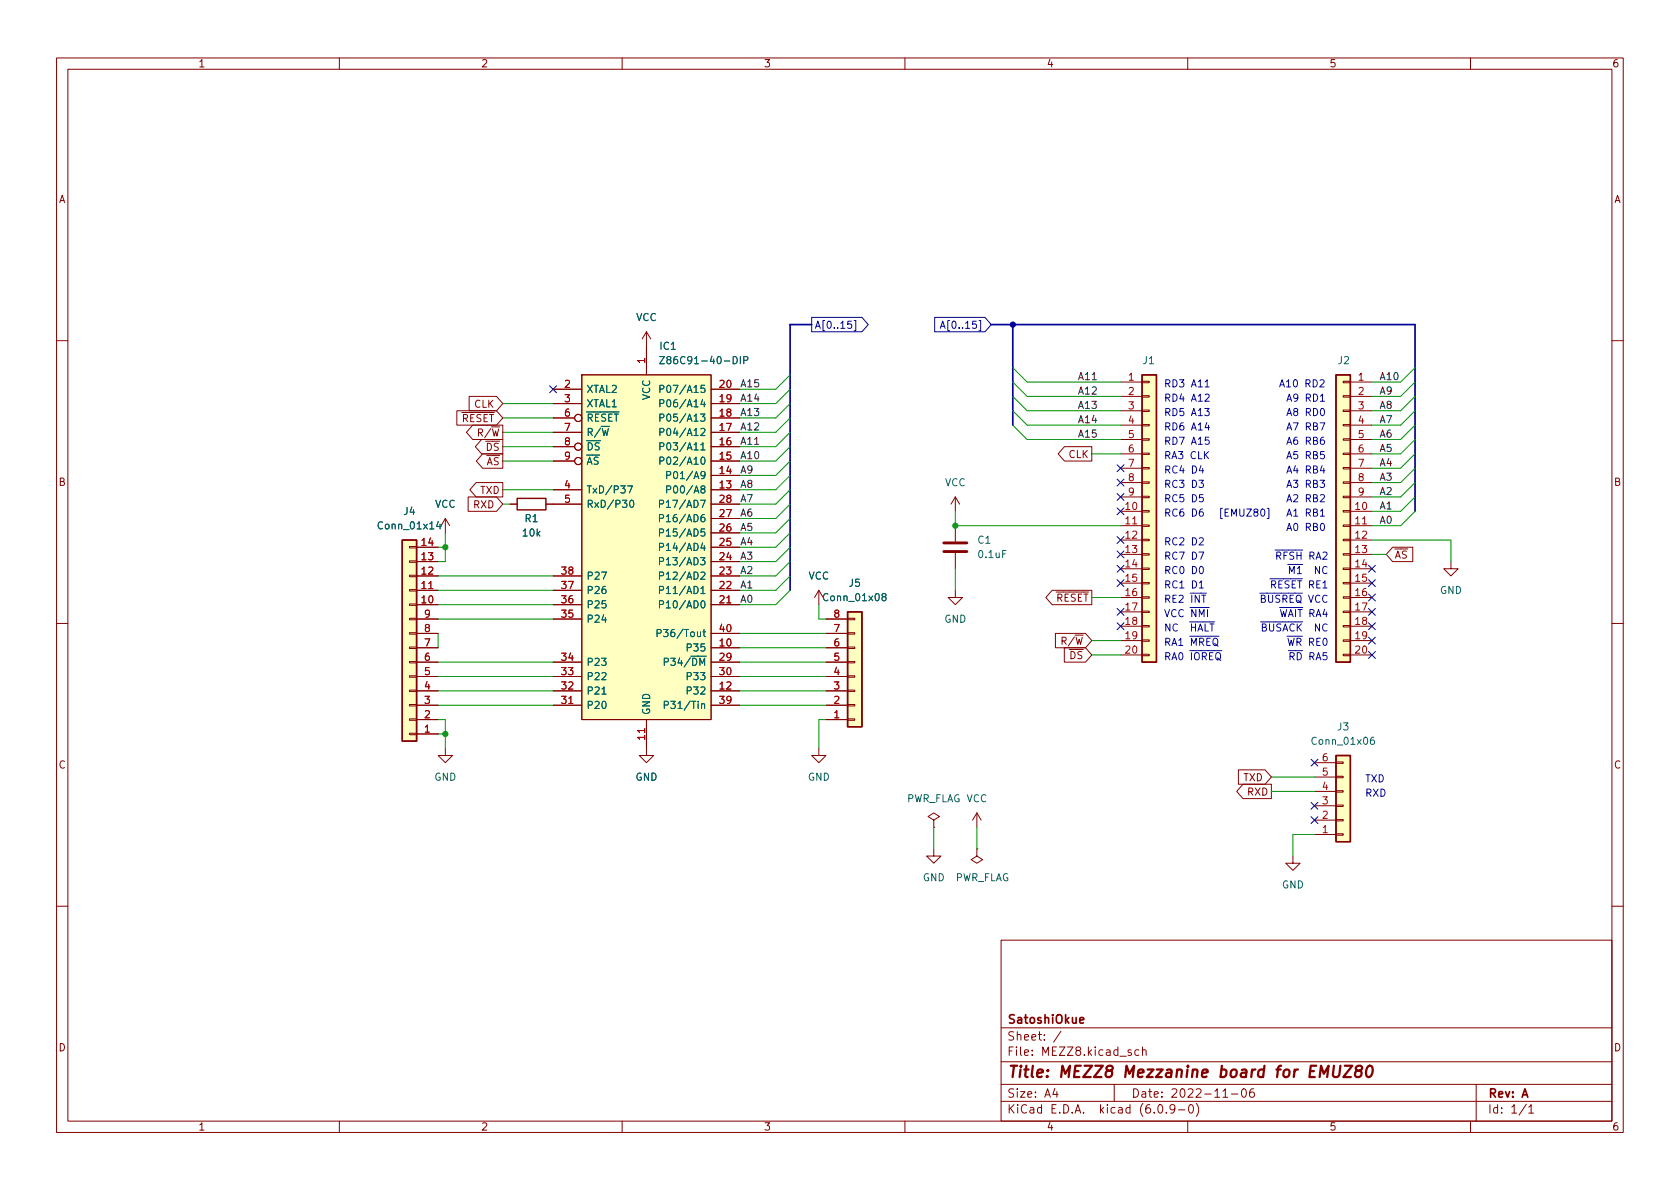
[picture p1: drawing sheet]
<svg xmlns="http://www.w3.org/2000/svg" width="297mm" height="210mm" viewBox="0 0 297 210" stroke-linecap="round" stroke-linejoin="round" font-family="sans-serif">
<g fill="none" stroke="#840000" stroke-width=".18">
<path d="M10 10.2h277v190.1h-277zM12 12.2h273v186.1h-273zM60 10.2v2M110 10.2v2M160 10.2v2M210 10.2v2M260 10.2v2M114.3 58.7v7.6M114.3 58.7l-.8 1.2M114.3 58.7l.8 1.2M10 60.2h2M80.8 72.6h7l1.1 1.3-1.1 1.3h-7z"/>
<path d="M83 70.1h4.8l1.1 1.3-1.1 1.2h-4.8zM83.6 75.2h5.3v2.5h-5.3l-1.1-1.3zM85.1 77.7h3.8v2.6h-3.8l-1.1-1.3zM97.8 79h3.8M97.8 76.4h5.1M97.8 73.9h3.8M97.8 71.4h5.1M97.8 68.8h5.1M102.9 66.3h22.8v60.9h-22.8zM125.7 79h5.1M125.7 76.4h5.1M125.7 73.9h5.1"/>
<path d="M125.7 71.4h5.1M125.7 68.8h5.1M188.2 79h4.8v2.5h-4.8l-1.1-1.2zM198.1 67.6h3.8M198.1 70.1h3.8M198.1 72.6h3.8M198.1 75.2h3.8M198.1 77.7h3.8M201.9 77.6h1.3v.2h-1.3zM201.9 75.1h1.3v.2h-1.3zM201.9 72.5h1.3v.3h-1.3zM201.9 70h1.3v.2h-1.3z"/>
<path d="M201.9 67.4h1.3v.3h-1.3zM237.5 77.6h1.3v.2h-1.3zM237.5 75.1h1.3v.2h-1.3zM237.5 72.5h1.3v.3h-1.3zM237.5 70h1.3v.2h-1.3zM237.5 67.4h1.3v.3h-1.3zM238.8 67.6h3.8M238.8 70.1h3.8M238.8 72.6h3.8M238.8 75.2h3.8M238.8 77.7h3.8M285 60.2h2"/>
<path d="M72.4 96.6h1.3v.3h-1.3zM72.4 99.2h1.3v.2h-1.3zM73.7 99.3h3.8M73.7 96.8h3.8M78.7 91.7l-.7 1.3M78.7 91.7v2.5M78.7 91.7l.8 1.3M82.8 87.9h5l1.1 1.2-1.1 1.3h-5zM84.2 85.3h4.7v2.6h-4.7l-1.1-1.3zM85.3 80.3h3.6v2.5h-3.6l-1.1-1.3zM90.2 89.1h1.2M96.5 89.1h6.4"/>
<path d="M97.8 86.6h5.1M97.8 81.5h3.8M125.7 86.6h5.1M125.7 84.1h5.1M125.7 81.5h5.1M125.7 99.3h5.1M125.7 96.8h5.1M125.7 94.2h5.1M125.7 91.7h5.1M125.7 89.1h5.1M168.9 87.9v2.5M168.9 93v2.8"/>
<path d="M168.9 97.8v2.8M168.9 87.9l-.8 1.2M168.9 87.9l.8 1.2M198.1 90.4h3.8M198.1 93h3.8M198.1 95.5h3.8M198.1 98h3.8M198.1 80.3h3.8M198.1 82.8h3.8M198.1 85.3h3.8M198.1 87.9h3.8M201.9 97.9h1.3v.3h-1.3z"/>
<path d="M201.9 95.4h1.3v.2h-1.3zM201.9 92.8h1.3v.3h-1.3zM201.9 90.3h1.3v.2h-1.3zM201.9 87.8h1.3v.2h-1.3zM201.9 85.2h1.3v.3h-1.3zM201.9 82.7h1.3v.2h-1.3zM201.9 80.1h1.3v.3h-1.3zM237.5 97.9h1.3v.3h-1.3zM237.5 95.4h1.3v.2h-1.3zM237.5 92.8h1.3v.3h-1.3zM237.5 90.3h1.3v.2h-1.3zM237.5 87.8h1.3v.2h-1.3z"/>
<path d="M237.5 85.2h1.3v.3h-1.3zM237.5 82.7h1.3v.2h-1.3zM237.5 80.1h1.3v.3h-1.3zM238.8 90.4h3.8M238.8 93h3.8M238.8 95.5h3.8M238.8 98h3.8M238.8 80.3h3.8M238.8 82.8h3.8M238.8 85.3h3.8M238.8 87.9h3.8M246.2 96.8h3.6v2.5h-3.6l-1.1-1.3z"/>
<path d="M256.5 99.3v1.3h1.3l-1.3 1.2-1.2-1.2h1.2M10 110.2h2M72.4 101.7h1.3v.3h-1.3zM72.4 104.3h1.3v.2h-1.3zM72.4 106.8h1.3v.3h-1.3zM72.4 109.3h1.3v.3h-1.3zM72.4 111.9h1.3v.2h-1.3zM72.4 114.4h1.3v.3h-1.3zM72.4 117h1.3v.2h-1.3zM72.4 119.5h1.3v.3h-1.3zM73.7 114.5h3.8M73.7 106.9h3.8"/>
<path d="M73.7 104.4h3.8M73.7 101.8h3.8M73.7 117.1h3.8M73.7 119.6h3.8M73.7 109.5h3.8M73.7 112h3.8M97.8 106.9h5.1M97.8 104.4h5.1M97.8 101.8h5.1M97.8 117.1h5.1M97.8 119.6h5.1M97.8 109.5h5.1"/>
<path d="M125.7 114.5h5.1M125.7 106.9h5.1M125.7 104.4h5.1M125.7 101.8h5.1M125.7 117.1h5.1M125.7 119.6h5.1M125.7 112h5.1M144.8 104.4l-.8 1.3M144.8 104.4v2.5M144.8 104.4l.7 1.3M146 114.5h3.9M146 117.1h3.9"/>
<path d="M146 119.6h3.9M146 109.5h3.9M146 112h3.9M149.9 109.3h1.2v.3h-1.2zM149.9 111.9h1.2v.2h-1.2zM149.9 114.4h1.2v.3h-1.2zM149.9 117h1.2v.2h-1.2zM149.9 119.5h1.2v.3h-1.2zM168.9 104.4v1.3h1.3l-1.3 1.2-1.3-1.2h1.3M186 104.4h7v2.5h-7l-1.1-1.2zM186.6 112h5.3l1.1 1.3-1.1 1.2h-5.3zM188.2 114.5h3.7l1.1 1.3-1.1 1.3h-3.7z"/>
<path d="M198.1 100.6h3.8M198.1 103.1h3.8M198.1 105.7h3.8M198.1 108.2h3.8M198.1 110.7h3.8M198.1 113.3h3.8M198.1 115.8h3.8M201.9 115.7h1.3v.2h-1.3zM201.9 113.2h1.3v.2h-1.3zM201.9 110.6h1.3v.3h-1.3zM201.9 108.1h1.3v.2h-1.3zM201.9 105.5h1.3v.3h-1.3z"/>
<path d="M201.9 103h1.3v.2h-1.3zM201.9 100.5h1.3v.2h-1.3zM237.5 115.7h1.3v.2h-1.3zM237.5 113.2h1.3v.2h-1.3zM237.5 110.6h1.3v.3h-1.3zM237.5 108.1h1.3v.2h-1.3zM237.5 105.5h1.3v.3h-1.3zM237.5 103h1.3v.2h-1.3zM237.5 100.5h1.3v.2h-1.3zM238.8 100.6h3.8M238.8 103.1h3.8M238.8 105.7h3.8"/>
<path d="M238.8 108.2h3.8M238.8 110.7h3.8M238.8 113.3h3.8M238.8 115.8h3.8M285 110.2h2M72.4 122h1.3v.3h-1.3zM72.4 124.6h1.3v.2h-1.3zM72.4 127.1h1.3v.3h-1.3zM72.4 129.7h1.3v.2h-1.3zM73.7 122.2h3.8M73.7 124.7h3.8M73.7 127.2h3.8"/>
<path d="M73.7 129.8h3.8M78.7 132.3v1.3h1.3l-1.3 1.3-1.2-1.3h1.2M97.8 122.2h5.1M97.8 124.7h5.1M114.3 127.2v6.4h1.3l-1.3 1.3-1.3-1.3h1.3M125.7 122.2h5.1M125.7 124.7h5.1M144.8 132.3v1.3h1.2l-1.2 1.3-1.3-1.3h1.3M146 122.2h3.9M146 124.7h3.9M146 127.2h3.9M149.9 122h1.2v.3h-1.2z"/>
<path d="M149.9 124.6h1.2v.2h-1.2zM149.9 127.1h1.2v.3h-1.2zM219 136.1h4.7l1.1 1.3-1.1 1.3h-4.7zM219.8 138.7h5v2.5h-5l-1.1-1.3zM232.4 139.9h3.8M232.4 137.4h3.8M232.4 134.9h3.8M236.2 134.7h1.3v.3h-1.3zM236.2 137.3h1.3v.2h-1.3zM236.2 139.8h1.3v.3h-1.3zM165.1 145l1-.6-1-.6-1 .6 1 .6v1.3M165.1 146.3h.1"/>
<path d="M165.1 150.1v1.3h1.3l-1.3 1.2-1.3-1.2h1.3M172.7 150.1v1.3l1 .6-1 .6-1-.6 1-.6M172.7 150.1h.1M172.7 143.8l-.7 1.2M172.7 143.8v2.5M172.7 143.8l.8 1.2M228.6 151.4v1.2h1.3l-1.3 1.3-1.3-1.3h1.3M232.4 147.6h3.8M232.4 145h3.8M232.4 142.5h3.8M236.2 142.4h1.3v.2h-1.3zM236.2 144.9h1.3v.3h-1.3z"/>
<path d="M236.2 147.4h1.3v.3h-1.3zM10 160.2h2M177 166.3h108v32h-108zM285 160.2h2M60 198.3v2M110 198.3v2M160 198.3v2M177 194.8h108M177 191.8h108M177 187.8h108M177 181.8h108M186.5 192.5l-.4 1h1"/>
<path d="M186.9 193v1M187.6 182.4l-1.3 1.9M197 191.8v3M200 185.7l-.4-.1-.2 .2 .1 .3 .5 .1v.4h-.6M201.4 185.7l-.5-.1-.3 .3v.4l.2 .3h.6M202 185.8l.2-.2 .4 .1v.9M202 185.1v1.5M204.9 195.4l.2-.1a.81 .81 0 0 1 .6 .7 .81 .81 0 0 1-.3 .8h-.2a.81 .81 0 0 1-.6-.6 .81 .81 0 0 1 .3-.8zM206.2 196.7v.1M207.7 196l-.3 .3h-.3l-.2-.3 .1-.6 .4-.1 .2 .2a.99 .99 0 0 1-.3 1.3h-.3M208.4 196.3h1.1M210 198.3v2"/>
<path d="M210.4 195.4l.1-.1a.81 .81 0 0 1 .6 .7 .81 .81 0 0 1-.3 .8h-.2a.81 .81 0 0 1-.5-.6 .81 .81 0 0 1 .3-.8zM211.5 195.1a1.72 1.72 0 0 1 0 2.3M216.2 194h.9M217.7 193.5h1.2M219.7 192.6l.2-.1a.81 .81 0 0 1 .5 .7 .81 .81 0 0 1-.3 .8h-.1a.81 .81 0 0 1-.6-.6 .81 .81 0 0 1 .3-.8zM221.6 192.5a.59 .59 0 0 0-.7 .7v.5l.2 .3h.4l.2-.1 .1-.5-.2-.2-.4-.1-.3 .3M260 198.3v2M261 191.8v6.5M269.9 195.3l-1.3 1.9M270.3 195.8l.4-.5v1.5M270.3 196.8h.9"/>
<circle cx="102.2" cy="79" r=".63"/>
<circle cx="102.2" cy="73.9" r=".63"/>
<circle cx="102.2" cy="81.5" r=".63"/>
</g>
<path d="M235.9 188.5l-.2 1.6 .1 .3a.66 .66 0 0 0 1-.3l.2-1.6M237.8 188.5h1.3l-1.6 2h1.3M240 189.3l-.2-.2-.1-.3a.64 .64 0 0 1 1.1-.1v.2a.66 .66 0 0 1-.8 .4 .65 .65 0 0 0-.3 1.1 .65 .65 0 0 0 .9-.1 .65 .65 0 0 0 0-.9l-.2-.1M241.8 188.7a.46 .46 0 0 1 .5-.2 .46 .46 0 0 1 .4 .3 1.15 1.15 0 0 1-.8 1.7l-.2-.1a1.54 1.54 0 0 1 .1-1.7z" fill="none" stroke="#840000" stroke-width=".4"/>
<path d="M190.9 180.4l.7-.1v-.3l-.5-.1-.2 .2 .1 .8h.6" fill="none" stroke="#840000" stroke-width=".3"/>
<g fill="#ffffc2" stroke="#ffffc2" stroke-width=".18">
<path d="M236.2 66.3h2.6v50.8h-2.6z"/>
<path d="M102.9 66.3h22.8v60.9h-22.8z"/>
<path d="M149.9 108.2h2.5v20.3h-2.5z"/>
<path d="M71.1 95.5h2.6v35.6h-2.6z"/>
<path d="M201.9 66.3h2.6v50.8h-2.6z"/>
<path d="M236.2 133.6h2.6v15.2h-2.6z"/>
</g>
<path d="M201.9 66.3h2.6v50.8h-2.6zM236.2 66.3h2.6v50.8h-2.6zM71.1 95.5h2.6v35.6h-2.6zM91.4 88.1h5.1v2.1h-5.1zM149.9 108.2h2.5v20.3h-2.5zM236.2 133.6h2.6v15.2h-2.6z" fill="none" stroke="#840000" stroke-width=".25"/>
<g fill="none" stroke="#006464" stroke-width=".18">
<path d="M116.6 63.1h.9l-.9 1.2h.9M116.7 79l.6-.1 .1-.2-.1-.3-.6-.1v1.3M116.7 76.4h.6l.1-.2-.1-.3-.6-.1v1.2M116.7 73.9l.6-.1 .1-.2-.1-.3-.6-.1v1.3M116.7 71.3h.6l.1-.2-.1-.3-.6-.1v1.2M116.7 68.8l.6-.1 .1-.1-.1-.3-.6-.2v1.3M131.5 63.7h.6l.1-.2v-.3l-.7-.1v1.2M77.5 92.2l-.3 .9h.8M77.8 92.7v.8M111 85.9h.8l-.5 1.3M111.5 88.5h.1a.68 .68 0 0 1 .5 .6 .68 .68 0 0 1-.5 .6 .84 .84 0 0 1-.1-1.2zM116.6 99.3l.6-.1 .1-.2v-.3l-.7-.1v1.3"/>
<path d="M116.6 96.7h.6l.1-.2v-.3l-.7-.1v1.2M116.6 94.2l.6-.1 .1-.1v-.3l-.7-.2v1.3M116.6 91.7l.6-.1 .1-.2v-.3l-.7-.1v1.3M116.6 89.1h.6l.1-.2v-.3l-.7-.1v1.2M116.7 81.5l.6-.1 .1-.1-.1-.3-.6-.2v1.3M117.9 86.6l.6-.1 .1-.2-.1-.3-.6-.1v1.3M117.9 84h.6l.1-.2-.1-.3-.6-.1v1.2M116.2 112l.6-.1 .1-.2-.1-.3-.6-.1v1.3M116.6 106.9l.6-.1 .1-.1v-.3l-.7-.2v1.3M116.6 104.4l.6-.1 .1-.2v-.3l-.7-.1v1.3M116.6 101.8h.6l.1-.2v-.3l-.7-.1v1.2M156.2 105.5l-.3-.2 .1-.2 .2-.1h.3l.2 .2-.1 .2-.5 .2-.2 .1v.3l.3 .2h.3l.2-.2v-.3l-.3-.2"/>
<path d="M106.4 122.7h.8M117.5 124.7l.6-.1 .1-.2-.1-.3-.6-.1v1.3M242.9 130.4h-.4a.85 .85 0 0 0 0 1.2l.5-.1v-.4l-.2-.3h-.3l-.2 .3"/>
</g>
<path d="M166.9 97.5h4M166.9 96h4" fill="none" stroke="#840000" stroke-width=".51"/>
<g fill="none" stroke="#000084" stroke-width=".18">
<path d="M143.5 56.1h8.9l1.1 1.3-1.1 1.3h-8.9zM150.5 56.8h-.6v.6l.1-.1h.5l.1 .2-.1 .4-.1 .2-.5-.2M151 56.7h.3v1.8h-.3M165.3 56.1h8.8l1.2 1.3-1.2 1.3h-8.8zM166.3 58.1l.4-1.3 .4 1.3M166.4 57.7h.6M97.2 68.2l1.2 1.2M98.4 68.2l-1.2 1.2M197.5 89.8l1.2 1.2M197.5 87.3l1.2 1.2M197.5 100l1.2 1.2M197.5 97.4l1.2 1.2"/>
<path d="M197.5 94.9l1.2 1.2M197.5 82.2l1.2 1.2M197.5 84.7l1.2 1.2M198.7 89.8l-1.2 1.2M198.7 87.3l-1.2 1.2M198.7 100l-1.2 1.2M198.7 97.4l-1.2 1.2M198.7 94.9l-1.2 1.2M198.7 82.2l-1.2 1.2M198.7 84.7l-1.2 1.2M242 100l1.2 1.2M243.2 100l-1.2 1.2"/>
<path d="M197.5 102.5l1.2 1.2M197.5 107.6l1.2 1.2M197.5 110.1l1.2 1.2M198.7 102.5l-1.2 1.2M198.7 107.6l-1.2 1.2M198.7 110.1l-1.2 1.2M242 102.5l1.2 1.2M242 107.6l1.2 1.2M242 115.2l1.2 1.2M242 112.7l1.2 1.2M242 105l1.2 1.3M242 110.1l1.2 1.2"/>
<path d="M243.2 102.5l-1.2 1.2M243.2 107.6l-1.2 1.2M243.2 115.2l-1.2 1.2M243.2 112.7l-1.2 1.2M243.2 105l-1.2 1.3M243.2 110.1l-1.2 1.2M231.8 134.3l1.2 1.2M233 134.3l-1.2 1.2M231.8 144.4l1.2 1.2M231.8 141.9l1.2 1.2M233 144.4l-1.2 1.2M233 141.9l-1.2 1.2"/>
</g>
<g fill="none" stroke="#0000c2" stroke-width=".18">
<path d="M213 72.2h.8l-.4 .5 .3 .1v.6l-.1 .1-.6-.1M213.1 69.8l.5-.1 .2 .4-.8 .9h.8M213.1 67.5l.3-.4v1.3M213.1 68.4h.7M213.4 74.7l-.3 .9h.8M213.7 75.2v.8M213.7 77.3h-.6v.6l.2-.1 .4 .1 .1 .1-.1 .5-.1 .1-.5-.1M233.4 67.3l.5-.2 .2 .4-.8 .9h.8M233.4 74.8h.8l-.5 1.2M233.5 70.1l.3-.4v1.3M233.5 71h.7M233.6 72.3l.2-.1a.68 .68 0 0 1 .4 .7 .68 .68 0 0 1-.4 .6l-.2-.1-.1-.4z"/>
<path d="M234.1 77.3l-.4 .1a.85 .85 0 0 0 0 1.2l.4-.1 .1-.5-.3-.2h-.2l-.2 .2M234.1 79.8h-.6v.7l.1-.2 .5 .1 .1 .2-.1 .4-.2 .1-.4-.1M212 84.9h.8l-.5 .5 .4 .1v.6l-.2 .1-.5-.1M212 97.6h.8l-.5 1.3M212 95.2l.5-.1 .3 .4-.8 .9h.8M212.3 82.3l-.3 .9h.8M212.7 90l-.4 .1a.86 .86 0 0 0 0 1.2l.4-.1 .1-.5-.3-.2h-.2l-.3 .2M212.7 82.8v.9M212.7 87.5h-.6l-.1 .6 .2-.1h.5l.1 .2-.1 .4-.2 .1-.5-.1M216.1 89.9h-.3v1.8h.3M233.4 84.9h.8l-.4 .5 .3 .1v.6l-.2 .1-.5-.1M233.5 87.6l.4-.1 .3 .3-.8 .9h.8"/>
<path d="M233.5 90.4l.3-.4v1.3M233.5 91.3h.7M233.6 92.7l.2-.2a.68 .68 0 0 1 .4 .7 .68 .68 0 0 1-.4 .6l-.2-.1-.1-.4zM233.8 82.3l-.3 .9h.7M234.1 82.8v.9M212 103.1l.4-.4v1.3M212 104h.8M212.2 100.2h.1a.68 .68 0 0 1 .5 .6 .68 .68 0 0 1-.5 .6 .84 .84 0 0 1-.1-1.2z"/>
</g>
<path d="M143.5 57.4h-3.8v47M175.3 57.4h74.9v33M179.1 57.4v17.8" fill="none" stroke="#000084" stroke-width=".3"/>
<g fill="none" stroke="#009600" stroke-width=".18">
<path d="M88.9 76.4h8.9M88.9 73.9h8.9M88.9 79h8.9M88.9 71.4h8.9M139.7 79l-2.5 2.5h-6.4M139.7 73.9l-2.5 2.5h-6.4M139.7 71.4l-2.5 2.5h-6.4M139.7 76.4l-2.5 2.6h-6.4M139.7 66.3l-2.5 2.5h-6.4M139.7 68.8l-2.5 2.6h-6.4M179.1 65l2.5 2.6h16.5M179.1 72.6l2.5 2.6h16.5"/>
<path d="M179.1 67.6l2.5 2.5h16.5M179.1 70.1l2.5 2.5h16.5M179.1 75.2l2.5 2.5h16.5M250.2 65l-2.6 2.6h-5M250.2 72.6l-2.6 2.6h-5M250.2 67.6l-2.6 2.5h-5M250.2 70.1l-2.6 2.5h-5M250.2 77.7l-2.6 2.6h-5M250.2 75.2l-2.6 2.5h-5M77.5 96.8h1.2M78.7 94.2v5.1h-1.2M88.9 81.5h8.9"/>
<path d="M88.9 86.6h8.9M88.9 89.1h1.3M139.7 94.2l-2.5 2.6h-6.4M139.7 84.1l-2.5 2.5h-6.4M139.7 99.3l-2.5 2.5h-6.4M139.7 86.6l-2.5 2.5h-6.4M139.7 96.8l-2.5 2.5h-6.4M139.7 91.7l-2.5 2.5h-6.4M139.7 89.1l-2.5 2.6h-6.4M139.7 81.5l-2.5 2.6h-6.4M168.9 90.4v2.6h29.2M193 80.3h5.1"/>
<path d="M242.6 95.5h13.9v3.8M242.6 98h2.5M250.2 90.4l-2.6 2.6h-5M250.2 85.3l-2.6 2.6h-5M250.2 82.8l-2.6 2.5h-5M250.2 80.3l-2.6 2.5h-5M250.2 87.9l-2.6 2.5h-5M77.5 117.1h20.3M77.5 101.8h20.3M77.5 119.6h20.3M77.5 112v2.5M77.5 104.4h20.3"/>
<path d="M77.5 106.9h20.3M77.5 109.5h20.3M130.8 117.1h15.2M130.8 119.6h15.2M130.8 114.5h15.2M130.8 112h15.2M139.7 101.8l-2.5 2.6h-6.4M139.7 104.4l-2.5 2.5h-6.4M144.8 106.9v2.6h1.2M168.9 100.6v3.8M193 105.7h5.1M193 113.3h5.1"/>
<path d="M193 115.8h5.1M77.5 127.2h1.2v5.1M77.5 122.2h20.3M77.5 124.7h20.3M77.5 129.8h1.2M130.8 122.2h15.2M130.8 124.7h15.2M146 127.2h-1.2v5.1M224.8 137.4h7.6M224.8 139.9h7.6M165.1 146.3v3.8M172.7 146.3v3.8"/>
<path d="M232.4 147.6h-3.8v3.8"/>
</g>
<circle cx="179.1" cy="57.4" r=".46" fill="#000084" stroke="#000084" stroke-width=".18"/>
<g fill="#009600" stroke="#009600" stroke-width=".18">
<circle cx="168.9" cy="93" r=".46"/>
<circle cx="78.7" cy="129.8" r=".46"/>
<circle cx="78.7" cy="96.8" r=".46"/>
</g>
<text font-size="2.8" fill="#840000" x="178" y="190.6">Title: MEZZ8 Mezzanine board for EMUZ80</text>
<g font-size="2.1" fill="#840000">
<text x="178" y="184">Sheet: /</text>
<text x="178" y="181">SatoshiOkue</text>
<text x="178" y="186.7">File: MEZZ8.kicad_sch</text>
<text x="178" y="196.9">KiCad E.D.A. kicad (6.0.9-0)</text>
<text x="178" y="194.1">Size: A4</text>
<text x="200" y="194.1">Date: 2022-11-06</text>
<text x="263" y="194.1">Rev: A</text>
<text x="263" y="196.9">Id: 1/1</text>
</g>
<g font-size="1.8" fill="#840000">
<text x="35" y="11.9">1</text>
<text x="85" y="11.9">2</text>
<text x="135" y="11.9">3</text>
<text x="185" y="11.9">4</text>
<text x="235" y="11.9">5</text>
<text x="285" y="11.9">6</text>
<text x="10.3" y="35.9">A</text>
<text x="285.3" y="35.9">A</text>
<text x="80.2" y="74.6">~{RESET}</text>
<text x="83.6" y="77.2">R/~{W}</text>
<text x="83.8" y="72.1">CLK</text>
<text x="84.6" y="79.7">~{DS}</text>
<text x="84.6" y="82.3">~{AS}</text>
<text x="188.9" y="81">CLK</text>
<text x="10.3" y="85.9">B</text>
<text x="83.7" y="89.9">RXD</text>
<text x="84.9" y="87.3">TXD</text>
<text x="285.3" y="85.9">B</text>
<text x="246.5" y="98.8">~{AS}</text>
<text x="185.3" y="106.4">~{RESET}</text>
<text x="186.8" y="114">R/~{W}</text>
<text x="187.8" y="116.5">~{DS}</text>
<text x="10.3" y="135.9">C</text>
<text x="285.3" y="135.9">C</text>
<text x="219.8" y="138.1">TXD</text>
<text x="220.6" y="140.7">RXD</text>
<text x="10.3" y="185.9">D</text>
<text x="285.3" y="185.9">D</text>
<text x="35" y="199.9">1</text>
<text x="85" y="199.9">2</text>
<text x="135" y="199.9">3</text>
<text x="185" y="199.9">4</text>
<text x="235" y="199.9">5</text>
<text x="285" y="199.9">6</text>
</g>
<g font-size="1.8" fill="#006464">
<text x="112.4" y="56.8">VCC</text>
<text x="116.7" y="61.8">IC1</text>
<text x="118.3" y="64.4">Z86C91-40-DIP</text>
<text x="202.1" y="64.4">J1</text>
<text x="236.6" y="64.4">J2</text>
<text x="103.6" y="69.5">XTAL2</text>
<text x="114.9" y="70.8" transform="rotate(-90 114.9 70.8)">VCC</text>
<text x="118.1" y="69.5">P07/A15</text>
<text x="103.6" y="72">XTAL1</text>
<text x="103.6" y="74.5">~{RESET}</text>
<text x="103.6" y="77.1">R/~{W}</text>
<text x="118.1" y="77.1">P04/A12</text>
<text x="118.1" y="74.5">P05/A13</text>
<text x="118.1" y="72">P06/A14</text>
<text x="103.6" y="79.6">~{DS}</text>
<text x="103.6" y="82.2">~{AS}</text>
<text x="118.1" y="82.2">P02/A10</text>
<text x="118.1" y="79.6">P03/A11</text>
<text x="76.9" y="89.8">VCC</text>
<text x="103.6" y="87.2">TxD/P37</text>
<text x="103.6" y="89.8">RxD/P30</text>
<text x="117.8" y="89.8">P17/AD7</text>
<text x="119.1" y="87.2">P00/A8</text>
<text x="119.1" y="84.7">P01/A9</text>
<text x="167" y="86">VCC</text>
<text x="67.2" y="93.6">Conn_01x14</text>
<text x="71.4" y="91.1">J4</text>
<text x="92.5" y="94.9">10k</text>
<text x="92.8" y="92.3">R1</text>
<text x="117.8" y="94.9">P15/AD5</text>
<text x="117.8" y="92.3">P16/AD6</text>
<text x="117.8" y="99.9">P13/AD3</text>
<text x="117.8" y="97.4">P14/AD4</text>
<text x="172.9" y="96.1">C1</text>
<text x="173.1" y="98.7">0.1uF</text>
<text x="103.6" y="107.6">P25</text>
<text x="103.6" y="105">P26</text>
<text x="103.6" y="102.5">P27</text>
<text x="117.8" y="107.6">P10/AD0</text>
<text x="117.8" y="105">P11/AD1</text>
<text x="117.8" y="102.5">P12/AD2</text>
<text x="142.9" y="102.5">VCC</text>
<text x="145.9" y="106.3">Conn_01x08</text>
<text x="150.1" y="103.8">J5</text>
<text x="254.6" y="105">GND</text>
<text x="103.6" y="110.1">P24</text>
<text x="117.5" y="112.6">P36/Tout</text>
<text x="166.9" y="110.1">GND</text>
<text x="103.6" y="117.7">P23</text>
<text x="117.2" y="117.7">P34/~{DM}</text>
<text x="121.8" y="115.2">P35</text>
<text x="103.6" y="125.3">P20</text>
<text x="103.6" y="122.8">P21</text>
<text x="103.6" y="120.3">P22</text>
<text x="118.7" y="125.3">P31/Tin</text>
<text x="121.8" y="122.8">P32</text>
<text x="121.8" y="120.3">P33</text>
<text x="114.9" y="126.5" transform="rotate(-90 114.9 126.5)">GND</text>
<text x="232.3" y="131.7">Conn_01x06</text>
<text x="236.5" y="129.2">J3</text>
<text x="76.8" y="138">GND</text>
<text x="112.3" y="138">GND</text>
<text x="142.8" y="138">GND</text>
<text x="160.1" y="141.9">PWR_FLAG VCC</text>
<text x="163.1" y="155.8">GND</text>
<text x="168.7" y="155.8">PWR_FLAG</text>
<text x="226.6" y="157.1">GND</text>
</g>
<g font-size="1.8" fill="#000084">
<text x="144" y="58.1">A[0..15]</text>
<text x="167.4" y="58.1">A[0..15]</text>
</g>
<g font-size="1.8" fill="#a90000">
<text x="114" y="64.2" transform="rotate(-90 114 64.2)">1</text>
<text x="99.8" y="68.6">2</text>
<text x="99.8" y="71.1">3</text>
<text x="127.3" y="71.1">19</text>
<text x="127.3" y="68.6">20</text>
<text x="199.5" y="67.3">1</text>
<text x="199.5" y="69.8">2</text>
<text x="240.2" y="67.3">1</text>
<text x="240.2" y="69.8">2</text>
<text x="99.8" y="73.7">6</text>
<text x="99.8" y="76.2">7</text>
<text x="127.3" y="76.2">17</text>
<text x="127.3" y="73.7">18</text>
<text x="199.5" y="72.4">3</text>
<text x="199.5" y="74.9">4</text>
<text x="199.5" y="77.5">5</text>
<text x="240.2" y="72.4">3</text>
<text x="240.2" y="74.9">4</text>
<text x="240.2" y="77.5">5</text>
<text x="99.8" y="78.7">8</text>
<text x="99.8" y="81.3">9</text>
<text x="127.3" y="83.8">14</text>
<text x="127.3" y="81.3">15</text>
<text x="127.3" y="78.7">16</text>
<text x="199.5" y="80">6</text>
<text x="199.5" y="82.5">7</text>
<text x="240.2" y="80">6</text>
<text x="240.2" y="82.5">7</text>
<text x="99.8" y="86.4">4</text>
<text x="99.8" y="88.9">5</text>
<text x="127.3" y="86.4">13</text>
<text x="127.3" y="88.9">28</text>
<text x="199.5" y="85.1">8</text>
<text x="199.5" y="87.6">9</text>
<text x="240.2" y="85.1">8</text>
<text x="240.2" y="87.6">9</text>
<text x="127.3" y="94">26</text>
<text x="127.3" y="91.4">27</text>
<text x="199" y="90.2">10</text>
<text x="199" y="92.7">11</text>
<text x="199" y="95.2">12</text>
<text x="239.7" y="90.2">10</text>
<text x="239.7" y="92.7">11</text>
<text x="239.7" y="95.2">12</text>
<text x="74.6" y="101.6">12</text>
<text x="74.6" y="99.1">13</text>
<text x="74.6" y="96.5">14</text>
<text x="99.3" y="101.6">38</text>
<text x="127.3" y="101.6">23</text>
<text x="127.3" y="99.1">24</text>
<text x="127.3" y="96.5">25</text>
<text x="199" y="97.8">13</text>
<text x="199" y="100.3">14</text>
<text x="239.7" y="97.8">13</text>
<text x="239.7" y="100.3">14</text>
<text x="74.6" y="106.7">10</text>
<text x="74.6" y="104.1">11</text>
<text x="99.3" y="106.7">36</text>
<text x="99.3" y="104.1">37</text>
<text x="127.3" y="106.7">21</text>
<text x="127.3" y="104.1">22</text>
<text x="199" y="102.9">15</text>
<text x="199" y="105.4">16</text>
<text x="199" y="107.9">17</text>
<text x="239.7" y="102.9">15</text>
<text x="239.7" y="105.4">16</text>
<text x="239.7" y="107.9">17</text>
<text x="75.1" y="111.8">8</text>
<text x="75.1" y="109.2">9</text>
<text x="99.3" y="109.2">35</text>
<text x="127.3" y="111.8">40</text>
<text x="147.5" y="111.8">7</text>
<text x="147.5" y="109.2">8</text>
<text x="199" y="110.5">18</text>
<text x="199" y="113">19</text>
<text x="239.7" y="110.5">18</text>
<text x="239.7" y="113">19</text>
<text x="75.1" y="119.4">5</text>
<text x="75.1" y="116.8">6</text>
<text x="75.1" y="114.3">7</text>
<text x="99.3" y="119.4">33</text>
<text x="99.3" y="116.8">34</text>
<text x="127.3" y="114.3">10</text>
<text x="127.3" y="116.8">29</text>
<text x="127.3" y="119.4">30</text>
<text x="147.5" y="119.4">4</text>
<text x="147.5" y="116.8">5</text>
<text x="147.5" y="114.3">6</text>
<text x="199" y="115.6">20</text>
<text x="239.7" y="115.6">20</text>
<text x="75.1" y="124.5">3</text>
<text x="75.1" y="121.9">4</text>
<text x="99.3" y="124.5">31</text>
<text x="99.3" y="121.9">32</text>
<text x="127.3" y="121.9">12</text>
<text x="127.3" y="124.5">39</text>
<text x="147.5" y="124.5">2</text>
<text x="147.5" y="121.9">3</text>
<text x="75.1" y="129.5">1</text>
<text x="75.1" y="127">2</text>
<text x="114" y="130.8" transform="rotate(-90 114 130.8)">11</text>
<text x="147.5" y="127">1</text>
<text x="233.8" y="137.2">5</text>
<text x="233.8" y="134.6">6</text>
<text x="233.8" y="142.2">3</text>
<text x="233.8" y="139.7">4</text>
<text x="233.8" y="147.3">1</text>
<text x="233.8" y="144.8">2</text>
</g>
<g font-size="1.8" fill="#0f0f0f">
<text x="130.8" y="71">A14</text>
<text x="130.8" y="68.5">A15</text>
<text x="190.5" y="69.7">A12</text>
<text x="190.5" y="67.2">A11</text>
<text x="243.8" y="69.7">A9</text>
<text x="243.8" y="67.2">A10</text>
<text x="130.8" y="76.1">A12</text>
<text x="130.8" y="73.6">A13</text>
<text x="190.5" y="77.4">A15</text>
<text x="190.5" y="74.8">A14</text>
<text x="190.5" y="72.3">A13</text>
<text x="243.8" y="74.8">A7</text>
<text x="243.8" y="77.4">A6</text>
<text x="243.8" y="72.3">A8</text>
<text x="130.8" y="78.6">A11</text>
<text x="130.8" y="81.2">A10</text>
<text x="130.8" y="83.7">A9</text>
<text x="243.8" y="82.4">A4</text>
<text x="243.8" y="79.9">A5</text>
<text x="130.8" y="88.8">A7</text>
<text x="130.8" y="86.3">A8</text>
<text x="243.8" y="87.5">A2</text>
<text x="243.8" y="85">A3</text>
<text x="130.8" y="93.9">A5</text>
<text x="130.8" y="91.3">A6</text>
<text x="243.8" y="92.6">A0</text>
<text x="243.8" y="90.1">A1</text>
<text x="130.8" y="101.5">A2</text>
<text x="130.8" y="99">A3</text>
<text x="130.8" y="96.4">A4</text>
<text x="130.8" y="104">A1</text>
<text x="130.8" y="106.6">A0</text>
</g>
<g font-size="1.8" fill="#0000c2">
<text x="205.7" y="71">RD4 A12</text>
<text x="205.7" y="68.5">RD3 A11</text>
<text x="226.1" y="68.5">A10 RD2</text>
<text x="227.3" y="71">A9 RD1</text>
<text x="205.7" y="73.6">RD5 A13</text>
<text x="205.7" y="76.1">RD6 A14</text>
<text x="227.3" y="76.1">A7 RB7</text>
<text x="227.3" y="73.6">A8 RD0</text>
<text x="205.7" y="78.6">RD7 A15</text>
<text x="205.7" y="81.2">RA3 CLK</text>
<text x="205.7" y="83.7">RC4 D4</text>
<text x="227.3" y="81.2">A5 RB5</text>
<text x="227.3" y="83.7">A4 RB4</text>
<text x="227.3" y="78.6">A6 RB6</text>
<text x="205.7" y="86.3">RC3 D3</text>
<text x="205.7" y="88.8">RC5 D5</text>
<text x="227.3" y="88.8">A2 RB2</text>
<text x="227.3" y="86.3">A3 RB3</text>
<text x="205.7" y="91.3">RC6 D6</text>
<text x="216.6" y="91.3">[EMUZ80]</text>
<text x="227.3" y="93.9">A0 RB0</text>
<text x="227.3" y="91.3">A1 RB1</text>
<text x="205.7" y="96.4">RC2 D2</text>
<text x="205.7" y="99">RC7 D7</text>
<text x="205.7" y="101.5">RC0 D0</text>
<text x="224.7" y="99">~{RFSH} RA2</text>
<text x="227.6" y="101.5">~{M1} NC</text>
<text x="205.7" y="104">RC1 D1</text>
<text x="205.7" y="106.6">RE2 ~{INT}</text>
<text x="221.8" y="106.6">~{BUSREQ} VCC</text>
<text x="223.7" y="104">~{RESET} RE1</text>
<text x="205.7" y="109.1">VCC ~{NMI}</text>
<text x="205.7" y="111.7">NC ~{HALT}</text>
<text x="222.5" y="111.7">~{BUSACK} NC</text>
<text x="225" y="109.1">~{WAIT} RA4</text>
<text x="205.7" y="116.7">RA0 ~{IOREQ}</text>
<text x="205.7" y="114.2">RA1 ~{MREQ}</text>
<text x="226.7" y="114.2">~{WR} RE0</text>
<text x="227" y="116.7">~{RD} RA5</text>
<text x="241.3" y="138.3">TXD</text>
<text x="241.3" y="140.9">RXD</text>
</g>
</svg>
